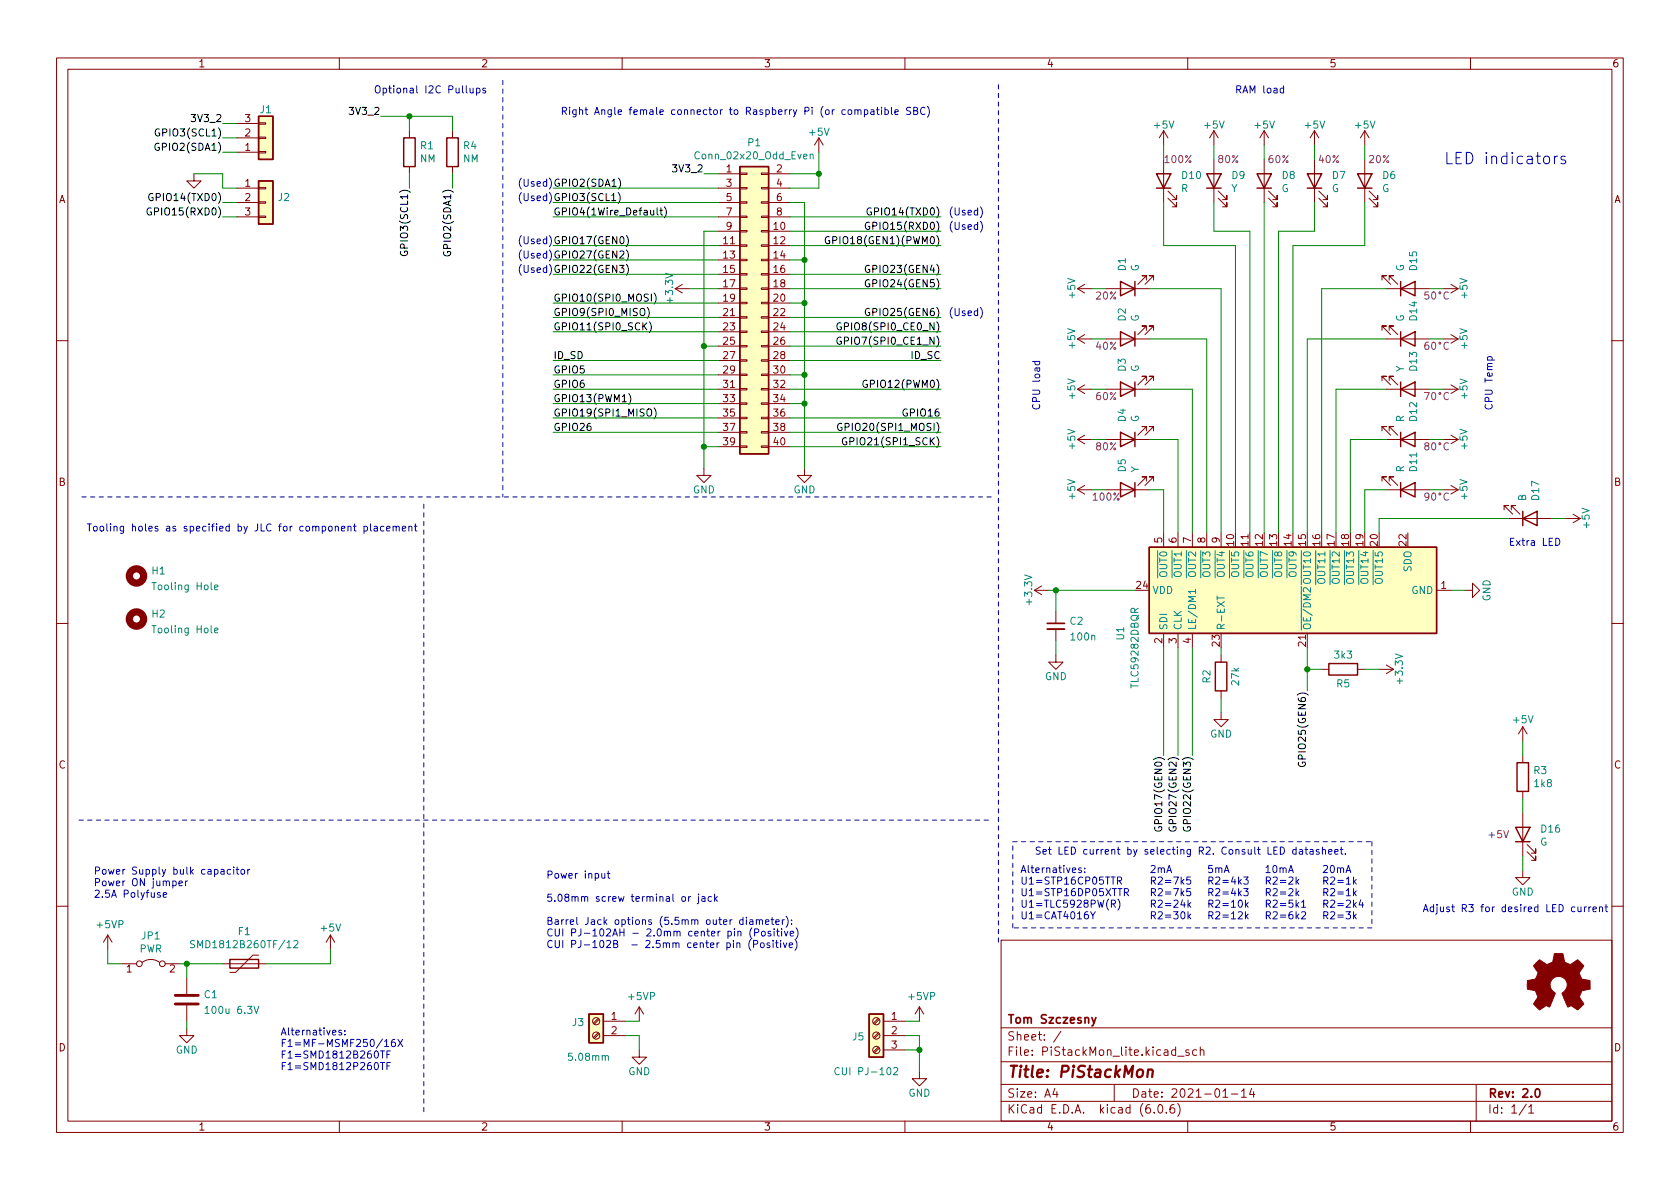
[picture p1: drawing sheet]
<svg xmlns="http://www.w3.org/2000/svg" width="297mm" height="210mm" viewBox="0 0 297 210" stroke-linecap="round" stroke-linejoin="round" font-family="sans-serif">
<g fill="none" stroke="#840000" stroke-width=".18">
<path d="M10 10.2h277v190.1h-277zM12 12.2h273v186.1h-273zM60 10.2v2M110 10.2v2M160 10.2v2M210 10.2v2M260 10.2v2M34.3 30.7v1.3h1.3l-1.3 1.3-1.3-1.3h1.3M41.9 33.3h3.8M41.9 35.8h3.8M41.9 38.3h3.8M41.9 26.9h3.8"/>
<path d="M41.9 24.4h3.8M41.9 21.8h3.8M45.7 21.7h1.3v.3h-1.3zM45.7 24.3h1.3v.2h-1.3zM45.7 26.8h1.3v.2h-1.3zM45.7 38.2h1.3v.3h-1.3zM45.7 35.7h1.3v.2h-1.3zM45.7 33.1h1.3v.3h-1.3zM72.4 23.1v1.3M72.4 29.5v1.2M80 23.1v1.3M80 29.5v1.2"/>
<path d="M127 30.7h3.8M127 33.3h3.8M127 35.8h3.8M127 38.3h3.8M130.8 38.2h1.3v.3h-1.3zM130.8 35.7h1.3v.2h-1.3zM130.8 33.1h1.3v.3h-1.3zM130.8 30.6h1.3v.3h-1.3zM134.6 38.2h1.3v.3h-1.3zM134.6 35.7h1.3v.2h-1.3zM134.6 33.1h1.3v.3h-1.3zM134.6 30.6h1.3v.3h-1.3z"/>
<path d="M135.9 30.7h3.8M135.9 33.3h3.8M135.9 35.8h3.8M135.9 38.3h3.8M144.8 24.4l-.8 1.2M144.8 24.4v2.5M144.8 24.4l.7 1.2M205.7 23.1v2.5M205.7 28.2v7.6M205.7 23.1l-.7 1.3M205.7 23.1l.8 1.3M206.5 35l1.5 1.6v-.8v.8h-.7"/>
<path d="M206.5 33.8l1.5 1.5v-.8v.8h-.7M214.6 23.1l-.7 1.3M214.6 23.1v2.5M214.6 28.2v7.6M214.6 23.1l.8 1.3M215.4 35l1.5 1.6v-.8v.8h-.7M215.4 33.8l1.5 1.5v-.8v.8h-.7M223.5 23.1v2.5M223.5 28.2v7.6M223.5 23.1l-.7 1.3M223.5 23.1l.8 1.3M224.3 35l1.5 1.6v-.8v.8h-.8"/>
<path d="M224.3 33.8l1.5 1.5v-.8v.8h-.8M232.4 23.1l-.8 1.3M232.4 23.1v2.5M232.4 28.2v7.6M232.4 23.1l.8 1.3M233.2 35l1.5 1.6v-.8v.8h-.8M233.2 33.8l1.5 1.5v-.8v.8h-.8M241.3 23.1l-.8 1.3M241.3 23.1v2.5M241.3 28.2v7.6M241.3 23.1l.8 1.3M242.1 35l1.5 1.6v-.8v.8h-.8"/>
<path d="M242.1 33.8l1.5 1.5v-.8v.8h-.8M119.4 51h2.5M119.4 51l1.2 .8M120.6 50.3l-1.2 .7M127 40.9h3.8M127 43.4h3.8M127 46h3.8M127 48.5h3.8M127 51h3.8M127 53.6h3.8M127 56.1h3.8M127 58.7h3.8"/>
<path d="M130.8 58.5h1.3v.3h-1.3zM130.8 56h1.3v.3h-1.3zM130.8 53.5h1.3v.2h-1.3zM130.8 50.9h1.3v.3h-1.3zM130.8 48.4h1.3v.2h-1.3zM130.8 45.8h1.3v.3h-1.3zM130.8 43.3h1.3v.3h-1.3zM130.8 40.8h1.3v.2h-1.3zM134.6 58.5h1.3v.3h-1.3zM134.6 56h1.3v.3h-1.3zM134.6 53.5h1.3v.2h-1.3zM134.6 50.9h1.3v.3h-1.3z"/>
<path d="M134.6 48.4h1.3v.2h-1.3zM134.6 45.8h1.3v.3h-1.3zM134.6 43.3h1.3v.3h-1.3zM134.6 40.8h1.3v.2h-1.3zM135.9 40.9h3.8M135.9 43.4h3.8M135.9 46h3.8M135.9 48.5h3.8M135.9 51h3.8M135.9 53.6h3.8M135.9 56.1h3.8M135.9 58.7h3.8"/>
<path d="M190.5 51h2.5M190.5 59.9h2.5M190.5 51l1.3 .8M190.5 59.9l1.3 .8M191.8 50.3l-1.3 .7M191.8 59.2l-1.3 .7M195.6 51h7.6M195.6 59.9h7.6M202.7 49.5v-.7h-.8h.8l-1.5 1.5M202.7 58.4v-.7h-.8h.8l-1.5 1.5M204 49.5v-.7h-.8h.8l-1.6 1.5M204 58.4v-.7h-.8h.8l-1.6 1.5"/>
<path d="M244.3 58.4v-.7h.8h-.8l1.6 1.5M244.3 49.5v-.7h.8h-.8l1.6 1.5M245.1 51h7.6M245.1 59.9h7.6M245.6 58.4v-.7h.8h-.8l1.5 1.5M245.6 49.5v-.7h.8h-.8l1.5 1.5M255.3 51h2.5M255.3 59.9h2.5M256.5 59.2l1.3 .7M256.5 50.3l1.3 .7M257.8 59.9l-1.3 .8M257.8 51l-1.3 .8"/>
<path d="M10 60.2h2M127 61.2h3.8M127 63.7h3.8M127 66.3h3.8M127 68.8h3.8M127 71.4h3.8M127 73.9h3.8M127 76.4h3.8M127 79h3.8M130.8 78.9h1.3v.2h-1.3zM130.8 76.3h1.3v.3h-1.3zM130.8 73.8h1.3v.2h-1.3z"/>
<path d="M130.8 71.2h1.3v.3h-1.3zM130.8 68.7h1.3v.3h-1.3zM130.8 66.2h1.3v.2h-1.3zM130.8 63.6h1.3v.3h-1.3zM130.8 61.1h1.3v.2h-1.3zM134.6 78.9h1.3v.2h-1.3zM134.6 76.3h1.3v.3h-1.3zM134.6 73.8h1.3v.2h-1.3zM134.6 71.2h1.3v.3h-1.3zM134.6 68.7h1.3v.3h-1.3zM134.6 66.2h1.3v.2h-1.3zM134.6 63.6h1.3v.3h-1.3z"/>
<path d="M134.6 61.1h1.3v.2h-1.3zM135.9 61.2h3.8M135.9 63.7h3.8M135.9 66.3h3.8M135.9 68.8h3.8M135.9 71.4h3.8M135.9 73.9h3.8M135.9 76.4h3.8M135.9 79h3.8M190.5 68.8h2.5M190.5 77.7h2.5M190.5 77.7l1.3 .8"/>
<path d="M190.5 68.8l1.3 .8M191.8 77l-1.3 .7M191.8 68.1l-1.3 .7M195.6 68.8h7.6M195.6 77.7h7.6M202.7 67.3v-.8h-.8h.8l-1.5 1.6M202.7 76.2v-.8h-.8h.8l-1.5 1.6M204 67.3v-.8h-.8h.8l-1.6 1.6M204 76.2v-.8h-.8h.8l-1.6 1.6M244.3 67.3v-.8h.8h-.8l1.6 1.6M244.3 76.2v-.8h.8h-.8l1.6 1.6M245.1 68.8h7.6"/>
<path d="M245.1 77.7h7.6M245.6 67.3v-.8h.8h-.8l1.5 1.6M245.6 76.2v-.8h.8h-.8l1.5 1.6M255.3 68.8h2.5M255.3 77.7h2.5M256.5 68.1l1.3 .7M256.5 77l1.3 .7M257.8 68.8l-1.3 .8M257.8 77.7l-1.3 .8M285 60.2h2M124.5 82.8v1.3h1.2l-1.2 1.2-1.3-1.2h1.3M142.2 82.8v1.3h1.3l-1.3 1.2-1.2-1.2h1.2"/>
<path d="M190.5 86.6h2.5M190.5 86.6l1.3 .8M191.8 85.8l-1.3 .8M195.6 86.6h7.6M202.7 85.1v-.8h-.8h.8l-1.5 1.5M204 85.1v-.8h-.8h.8l-1.6 1.5M205.7 94.2v2.6M208.3 94.2v2.6M210.8 94.2v2.6M213.4 94.2v2.6M215.9 94.2v2.6M221 94.2v2.6"/>
<path d="M244.3 85.1v-.8h.8h-.8l1.6 1.5M245.1 86.6h7.6M245.6 85.1v-.8h.8h-.8l1.5 1.5M255.3 86.6h2.5M256.5 85.8l1.3 .8M257.8 86.6l-1.3 .8M265.9 90.2v-.8h.8h-.8l1.6 1.5M266.7 91.7h7.6M267.2 90.2v-.8h.8h-.8l1.5 1.5M276.9 91.7h2.5M278.1 90.9l1.3 .8M279.4 91.7l-1.3 .8"/>
<path d="M10 110.2h2M182.9 104.4l1.2 .8M182.9 104.4h2.5M184.1 103.6l-1.2 .8M186.7 115.8v1.3h1.3l-1.3 1.3-1.3-1.3h1.3M186.7 108.2v2M186.7 111.2v2.1M205.7 112v2.5M208.3 112v2.5M210.8 112v2.5M215.9 115.8v1.3M231.1 112v2.5"/>
<path d="M233.7 118.4h1.2M240 118.4h1.3M243.8 118.4h2.6M245.1 117.6l1.3 .8M246.4 118.4l-1.3 .7M254 104.4h2.5M259.1 104.4h1.2v-1.3l1.3 1.3-1.3 1.3v-1.3M285 110.2h2M215.9 126v1.2h1.3l-1.3 1.3-1.3-1.3h1.3M215.9 122.2v1.2M269.2 128.5l-.7 1.3M269.2 128.5v2.6"/>
<path d="M269.2 133.6v1.3M269.2 139.9v1.3M269.2 128.5l.8 1.3M269.2 153.9v1.3h1.3l-1.3 1.3-1.2-1.3h1.2M269.2 143.8v7.6M270 150.6l1.5 1.5v-.7v.7h-.7M270 149.3l1.5 1.6v-.8v.8h-.7M10 160.2h2M19 165.3l-.7 1.3M19 165.3v2.6M19 165.3l.8 1.3M21.6 170.4h2.5"/>
<path d="M25.1 170.2a2.54 2.54 0 0 1 3.1 0M29.2 170.4h2.5M33 173v2.8M33 177.8v2.8M39.4 170.4h7.6M45.7 168.9h-1l-3 3.1h-1.1M58.4 165.3l-.7 1.3M58.4 165.3v2.6M58.4 165.3l.8 1.3M113 178l-.7 1.3M113 178v2.6M113 178l.8 1.3"/>
<path d="M162.6 178l-.8 1.3M162.6 178v2.6M162.6 178l.7 1.3M177 166.3h108v32h-108zM285 160.2h2M33 181.9v1.2h1.3l-1.3 1.3-1.3-1.3h1.3M60 198.3v2M105.8 182.6l-.9 .9M105.8 180.1l-.9 .8M105.9 182.8l-.8 .8M105.9 180.3l-.8 .8M106.7 180.6h3.8"/>
<path d="M106.7 183.1h3.8M110 198.3v2M113 185.7v1.2h1.3l-1.3 1.3-1.2-1.3h1.2M155.3 185.2l-.9 .8M155.3 182.6l-.9 .9M155.3 180.1l-.9 .8M155.5 185.3l-.9 .9M155.5 182.8l-.9 .8M155.5 180.3l-.9 .8M156.2 180.6h3.8M156.2 183.1h3.8M156.2 185.7h3.8"/>
<path d="M160 198.3v2M162.6 189.5v1.2h1.2l-1.2 1.3-1.3-1.3h1.3M177 194.8h108M177 191.8h108M177 187.8h108M177 181.8h108M186.5 192.5l-.4 1h1M186.9 193v1M187.6 182.4l-1.3 1.9M197 191.8v3M204.1 196.7v.1M204.9 195.4l.2-.1a.81 .81 0 0 1 .6 .7 .81 .81 0 0 1-.3 .8h-.2a.81 .81 0 0 1-.6-.6 .81 .81 0 0 1 .3-.8z"/>
<path d="M206.2 196.7v.1M207.6 195.3a.59 .59 0 0 0-.7 .7v.5l.1 .3h.4l.2-.1 .1-.5-.1-.2-.5-.1-.2 .3M208.2 195.1a1.72 1.72 0 0 1 0 2.3M208.2 186.8h1.2M210 198.3v2M210.2 185.7l-.3-.1-.3 .2 .1 .3 .5 .1v.4h-.6M211.6 185.7l-.5-.1-.2 .3v.4l.1 .3h.6M212.2 185.8l.2-.2 .4 .1 .1 .9M212.2 185.1v1.5M216.2 194h.9M217.7 193.5h1.2M219.5 193l.4-.5v1.5"/>
<path d="M219.5 194h.9M221.3 192.5l-.4 1h1M221.6 193v1M260 198.3v2M261 191.8v6.5M269.9 195.3l-1.3 1.9M270.3 195.8l.4-.5v1.5M270.3 196.8h.9"/>
<circle cx="24.6" cy="170.4" r=".51"/>
<circle cx="28.7" cy="170.4" r=".51"/>
<circle cx="105.4" cy="183.1" r=".63"/>
<circle cx="105.4" cy="180.6" r=".63"/>
<circle cx="154.9" cy="183.1" r=".63"/>
<circle cx="154.9" cy="180.6" r=".63"/>
<circle cx="154.9" cy="185.7" r=".63"/>
</g>
<path d="M185.2 110.2h3M193.1 179.9l.3 1M193.8 179.9l-.5 1.4-.2 .1M271.6 192.6l.2-.1a.82 .82 0 0 1 .6 .7 .82 .82 0 0 1-.3 .8h-.2a.81 .81 0 0 1-.6-.6 .81 .81 0 0 1 .3-.8z" fill="none" stroke="#840000" stroke-width=".3"/>
<path d="M203 189.3a.49 .49 0 0 1 .8 .1l-.1 1.1M203 189.1l-.2 1.4" fill="none" stroke="#840000" stroke-width=".4"/>
<g fill="none" stroke="#840000" stroke-width=".25">
<path d="M45.7 20.6h2.6v7.6h-2.6zM45.7 32h2.6v7.6h-2.6zM71.4 24.4h2v5.1h-2zM79 24.4h2v5.1h-2zM130.8 29.5h5.1v50.8h-5.1zM204.5 30.7h2.5l-1.3 2.6zM204.5 33.3h2.5M213.4 30.7h2.5l-1.3 2.6zM213.4 33.3h2.5M222.2 30.7h2.6l-1.3 2.6zM222.2 33.3h2.6M231.1 30.7h2.6l-1.3 2.6z"/>
<path d="M231.1 33.3h2.6M240 30.7h2.6l-1.3 2.6zM240 33.3h2.6M198.1 49.8l2.6 1.2-2.6 1.3zM198.1 58.7l2.6 1.2-2.6 1.3zM200.7 49.8v2.5M200.7 58.7v2.5M247.6 59.9l2.6-1.2v2.5zM247.6 51l2.6-1.2v2.5zM247.6 49.8v2.5M247.6 58.7v2.5M198.1 67.6l2.6 1.2-2.6 1.3z"/>
<path d="M198.1 76.4l2.6 1.3-2.6 1.3zM200.7 67.6v2.5M200.7 76.4v2.6M247.6 68.8l2.6-1.2v2.5zM247.6 77.7l2.6-1.3v2.6zM247.6 67.6v2.5M247.6 76.4v2.6M198.1 85.3l2.6 1.3-2.6 1.3zM200.7 85.3v2.6M203.2 96.8h50.8v15.2h-50.8zM247.6 86.6l2.6-1.3v2.6zM247.6 85.3v2.6"/>
<path d="M269.2 91.7l2.6-1.3v2.6zM269.2 90.4v2.6M214.9 117.1h2v5.1h-2zM234.9 117.3h5.1v2.1h-5.1zM268.2 134.9h2.1v5h-2.1zM268 146.3h2.5l-1.3 2.5zM268 148.8h2.5M40.6 169.7h5.1v1.5h-5.1zM104.1 179.3h2.6v5.1h-2.6zM153.7 179.3h2.5v7.6h-2.5z"/>
</g>
<g fill="#ffffc2" stroke="#ffffc2" stroke-width=".18">
<path d="M130.8 29.5h5.1v50.8h-5.1z"/>
<path d="M45.7 20.6h2.6v7.6h-2.6z"/>
<path d="M45.7 32h2.6v7.6h-2.6z"/>
<path d="M203.2 96.8h50.8v15.2h-50.8z"/>
<path d="M153.7 179.3h2.5v7.6h-2.5z"/>
<path d="M104.1 179.3h2.6v5.1h-2.6z"/>
</g>
<g fill="none" stroke="#008484" stroke-width=".18">
<path d="M143.2 27.4l.2-.1h.3l.1 .8M143.2 27.3v.8M37.9 103.9l.6-.2v-.2l-.4-.1-.2 .2 .1 .6h.5M37.9 111.5l.6-.1v-.3h-.4l-.2 .1 .1 .6h.5M211.4 104.6h-1.3l.4 .4M211.4 104.2v.8M215.2 105.4v.7M34.4 166.4l-.5-.1-.2 .1v.4l.6 .3 .1 .3-.2 .2-.5-.1M36.3 178.3l.3-.4v1.3M36.3 179.2h.7M44.9 177.9l.4 1.3 .5-1.3M51.9 166.4l.5-.1 .3 .4-.8 .9h.8"/>
<path d="M148.4 188.9a.6 .6 0 0 0-.8 .4 .6 .6 0 0 0 .5 .8l.3-.2M158 188.9l.5-.1 .2 .3-.8 1h.8"/>
</g>
<g fill="none" stroke="#840084" stroke-width=".18">
<path d="M252.6 51.6h-.6l-.1 .6 .2-.1 .4 .1 .1 .1v.5l-.2 .1-.5-.1M253.2 51.7l.2-.1a.68 .68 0 0 1 .5 .7 .68 .68 0 0 1-.5 .6l-.2-.1-.1-.4zM256.1 51.7a.6 .6 0 0 0-.9 .5 .6 .6 0 0 0 .6 .7l.3-.1M251.9 69.4h.8l-.5 1.3M252.2 78.8l-.3-.2 .1-.2 .2-.1 .3 .1 .1 .1v.2l-.6 .2-.1 .2v.2l.3 .3 .3-.1 .1-.2v-.3l-.2-.2M252.5 60.5l-.3 .1a.85 .85 0 0 0 0 1.2l.4-.1v-.5l-.2-.2h-.2l-.3 .2M253.2 60.6l.2-.1a.68 .68 0 0 1 .5 .6 .68 .68 0 0 1-.5 .7l-.2-.1-.1-.4zM253.2 69.5l.2-.1a.68 .68 0 0 1 .5 .6 .68 .68 0 0 1-.5 .7l-.2-.1-.1-.4zM253.2 78.4l.2-.1a.68 .68 0 0 1 .5 .6 .68 .68 0 0 1-.5 .7l-.2-.2-.1-.3zM256.1 60.6a.6 .6 0 0 0-.9 .5 .6 .6 0 0 0 .6 .7l.3-.1M256.1 69.5a.6 .6 0 0 0-.9 .4 .6 .6 0 0 0 .6 .8l.3-.1M256.1 78.4a.6 .6 0 0 0-.9 .4 .6 .6 0 0 0 .6 .8l.3-.2"/>
<path d="M252.6 87.7l-.2 .3h-.2l-.3-.3 .1-.5h.4l.2 .1a.84 .84 0 0 1-.3 1.2h-.3M253.2 87.3l.2-.1a.68 .68 0 0 1 .5 .6 .68 .68 0 0 1-.5 .7l-.2-.2-.1-.3zM256.1 87.3a.6 .6 0 0 0-.9 .4 .6 .6 0 0 0 .6 .8l.3-.2"/>
<circle cx="254.6" cy="51.8" r=".18"/>
<circle cx="254.6" cy="69.6" r=".18"/>
<circle cx="254.6" cy="78.5" r=".18"/>
<circle cx="254.6" cy="60.7" r=".18"/>
<circle cx="254.6" cy="87.4" r=".18"/>
</g>
<path d="M185.2 111.2h3" fill="none" stroke="#840000" stroke-width=".33"/>
<path d="M31 177.5h4.1M31 176h4.1" fill="none" stroke="#840000" stroke-width=".51"/>
<g fill="none" stroke="#840000" stroke-width="1.3">
<circle cx="24.1" cy="101.8" r="1.27"/>
<circle cx="24.1" cy="109.5" r="1.27"/>
</g>
<path d="M271.7 170.2l.5-.5 .9 .6a.62 .62 0 0 0 1 0l.2-.1a1.62 1.62 0 0 0 .5-1.3l.1-.3 1.4 .1 .2 .7a.74 .74 0 0 0 .7 1l.5 .2 1.3-.9 1 1.1-.4 .6a.75 .75 0 0 0-.1 1.2l.2 .5 1.4 .3 .1 1.5-1.5 .3v.1a1.23 1.23 0 0 0-.3 1.2l.6 1-.1 .2-1 .9-.8-.6a.54 .54 0 0 0-.8 .1l-1.1-2.4a2.33 2.33 0 0 0 .9-1.9 1.54 1.54 0 0 0-2.5-.7 1.54 1.54 0 0 0 .4 2.5l-1.1 2.5a.69 .69 0 0 0-1.1 .1l-.6 .4-1.1-1.1 .8-1.2-.2-.5a.71 .71 0 0 0-.9-.7l-.7-.2v-1.5l.4-.1a1.11 1.11 0 0 0 1.2-.7 .72 .72 0 0 0-.2-1.2l-.4-.6z" fill="#840000" stroke="#840000" stroke-width=".18"/>
<g fill="none" stroke="#000" stroke-width=".18">
<path d="M26.7 36.8a.59 .59 0 0 0-.7 .6 .59 .59 0 0 0 .7 .6l.1-.5h-.3M27 34.3a.59 .59 0 0 0-.7 .6 .59 .59 0 0 0 .7 .5l.1-.5h-.3M28.1 25.4a.59 .59 0 0 0-.7 .6 .59 .59 0 0 0 .7 .5l.1-.4h-.3M28.2 22.8a.59 .59 0 0 0-.8 .6 .59 .59 0 0 0 .8 .6v-.5h-.2M109.3 34a1.46 1.46 0 0 1 0 2M109.4 31.5a1.46 1.46 0 0 1 0 1.9M116.2 36.8v1l.2 .2M116.7 37.2h.5M116.9 36.8v1l.3 .2M117.5 36.6a1.46 1.46 0 0 1 0 1.9M153.7 39.4a.59 .59 0 0 0-.7 .5 .59 .59 0 0 0 .7 .6l.1-.5h-.3M154 36.8a.59 .59 0 0 0-.7 .6 .59 .59 0 0 0 .7 .6l.1-.5h-.3"/>
<path d="M70.9 44.5a.59 .59 0 0 0 .5 .7 .59 .59 0 0 0 .6-.7l-.5-.1v.3M78.5 44.5a.59 .59 0 0 0 .6 .8 .59 .59 0 0 0 .5-.8h-.5v.2M110.7 46.7a1.46 1.46 0 0 1 0 2M110.7 41.7a1.46 1.46 0 0 1 0 1.9M110.7 44.2a1.46 1.46 0 0 1 0 1.9M113.8 57.6l.6 .7M114.4 57.1l-.7 .7M114.4 54.4a1.46 1.46 0 0 1 0 1.9M114.8 56.9a1.46 1.46 0 0 1 0 1.9M115.6 51.8a1.46 1.46 0 0 1 0 2M146.6 41.9a.59 .59 0 0 0-.7 .6 .59 .59 0 0 0 .7 .5l.1-.4h-.2M148.7 57.1a.59 .59 0 0 0-.7 .6 .59 .59 0 0 0 .7 .6l.1-.5h-.3"/>
<path d="M148.7 59.7a.59 .59 0 0 0-.7 .6 .59 .59 0 0 0 .7 .5l.1-.5h-.3M153.7 54.6a.59 .59 0 0 0-.7 .6 .59 .59 0 0 0 .7 .5l.1-.4h-.3M153.7 49.5a.59 .59 0 0 0-.7 .6 .59 .59 0 0 0 .7 .6l.1-.5h-.3M153.7 47a.59 .59 0 0 0-.7 .6 .59 .59 0 0 0 .7 .5l.1-.5h-.3M111.2 69.6a1.46 1.46 0 0 1 0 1.9M114.6 72.4l.1-.1a.43 .43 0 0 1 .5 .4v.5a.42 .42 0 0 1-.4 .4 .42 .42 0 0 1-.4-.4v-.5zM115.6 72.1a1.46 1.46 0 0 1 0 2M148.8 74.9a.59 .59 0 0 0-.7 .6 .59 .59 0 0 0 .7 .6l.1-.5h-.3M149.7 77.5a.59 .59 0 0 0-.8 .5 .59 .59 0 0 0 .8 .6v-.5h-.2M153.3 67.3a.59 .59 0 0 0-.7 .6 .59 .59 0 0 0 .7 .5l.1-.4h-.3M229.6 134.8a.59 .59 0 0 0 .6 .8 .59 .59 0 0 0 .6-.8h-.5v.2M204.2 146.3a.59 .59 0 0 0 .6 .7 .59 .59 0 0 0 .6-.7l-.5-.1v.2"/>
<path d="M206.7 146.3a.59 .59 0 0 0 .6 .7 .59 .59 0 0 0 .6-.7l-.5-.1v.2M209.3 146.3a.59 .59 0 0 0 .6 .7 .59 .59 0 0 0 .5-.7l-.4-.1v.2"/>
</g>
<g fill="none" stroke="#0000c2" stroke-width=".18">
<path d="M83.1 15.6l.1 .8h.3l.2-.1M83.7 15.6v.8M84.3 15.7l.3-.1 .3 .2-.2 .6h-.4M84.3 15.6v1.3M85.8 15.7l-.3-.1-.2 .2 .1 .2 .4 .1v.3h-.5M151.7 19.6l.2-.2 .3 .1v.7M152.8 19.5l.4-.1 .2 .2-.1 .6h-.5M152.8 19.4v1.3M154 19.5h.5v.7M154.5 19.7l-.4 .1-.2 .1 .2 .3h.4M155 19.4h.4M155.1 19v1.1l.3 .1"/>
<path d="M155.9 19v.1M155.9 19.4v.8M156.5 19.5l.3-.1 .3 .2-.1 .6h-.5M156.5 19v1.2M157.6 19v1.1l.2 .1M158.2 19.8l.6-.1v-.2l-.4-.1-.2 .2 .1 .6h.5M161 19h-.5l-.2 .1v.4l.6 .2 .1 .3-.2 .2h-.5M161.5 19.6l.6-.1 .1-.2v-.2l-.7-.1v1.2h.5l.2-.1 .1-.3-.3-.2M163.5 19.1a.6 .6 0 0 0-.8 .4 .6 .6 0 0 0 .6 .7l.2-.1M164 18.8a1.46 1.46 0 0 1 0 1.9M218.7 15.8h.6l.1-.2-.1-.3-.6-.1v1.2M173.3 39.1a1.46 1.46 0 0 1 0 2"/>
<path d="M173.3 36.6a1.46 1.46 0 0 1 0 1.9M274.8 27.6v1.4M275.4 27.6a.51 .51 0 0 0-.6 .4M276.8 27.7l-.5-.1-.3 .3 .1 .3 .7 .2v.2v.3l-.2 .1-.6-.1M173.3 54.4a1.46 1.46 0 0 1 0 1.9M182.6 63.9h1.2M183 63.9v.4l.2 .2 .6-.1v-.5M263.1 63.7l-.1-.4 .2-.2 .6 .1v.5M62.5 93.1h.5M62.7 92.6v1.1l.3 .2M64.4 93.1h.3l.3 .2-.2 .5h-.4M64.4 93.1v1.2"/>
<path d="M65.5 92.6v1.1l.2 .2M66.2 93.1h.5v.8M66.7 93.4h-.4l-.2 .2 .2 .3 .4-.1M67.9 93.1h-.4l-.2 .2 .1 .5h.5M68.4 93.5l.6-.1-.1-.3h-.4l-.1 .1v.6h.5M69.5 93.2l.2-.1h.3v.8M69.5 93.1v.8M70 93.2l.2-.1h.3l.1 .8M71.1 93.5l.6-.1v-.3h-.4l-.2 .1 .1 .6h.5M72.3 93.2l.2-.1h.3v.8M72.3 93.1v.8M73.3 93.1h.4"/>
<path d="M73.4 92.6v1.1l.3 .2M275.1 95.2a.64 .64 0 0 1 .7 .6 .64 .64 0 0 1-.7 .6zM28.3 157.9l-.3-.1-.2 .2 .1 .2 .4 .1v.3h-.5M28.9 158.3l.6-.2-.1-.2-.4-.1-.1 .2v.6h.5M31.6 156.2l.6-.1v-.3h-.4l-.2 .2 .1 .6h.5M32.8 155.8v.8M33.2 155.8l-.4 .2M39.1 153.8h.5v.8M39.6 154l-.4 .1-.2 .2 .2 .3 .4-.1M40.8 153.8l-.4-.1-.2 .3 .1 .5h.5M41.3 153.3v.1M41.3 153.7v.9"/>
<path d="M41.7 153.7h.5M41.9 153.3v1.1l.3 .2M42.7 153.8l.3-.1 .3 .3v.3l-.3 .3-.3-.1-.1-.2zM43.8 153.7v.9M44.2 153.7l-.4 .3M106.4 154.5l.1 .7 .3 .1 .1-.1M106.9 154.5v.8M107.4 154.5h.4M107.5 154v1.1l.3 .2M120.7 158.6l.3-.1 .2 .3v.3l-.2 .3-.3-.1-.2-.2zM121.8 158.5v.9M122.1 158.5l-.3 .3"/>
<path d="M123.5 158.5v1.1l-.2 .2M123.5 158.1v.1M124.1 158.6h.5l.1 .8M124.7 158.8l-.5 .1-.1 .2 .1 .3 .5-.1M125.8 158.6l-.4-.1-.2 .3 .1 .5h.5M126.4 158.1v1.3M126.5 158.9l.3 .5M126.8 158.5l-.4 .5M191.2 153.5h-.3l-.2 .1 .1 .2 .4 .1v.3h-.5M191.8 154.2v.1M191.8 153.5v.1M196.5 159.8h.6l.1-.2v-.3l-.7-.1v1.2"/>
<path d="M196.8 159.8l.4 .6M197.6 155.7h.6l.1-.2v-.3l-.7-.1v1.3M197.7 159a1.46 1.46 0 0 1 0 1.9M197.9 155.7l.4 .7M198.8 157.8l.6-.1 .1-.1v-.4l-.7-.1v1.3M199.1 157.8l.4 .6M210 159.2v1.2M210.2 160l.3 .4M210.5 155.1h-.6l-.1 .6 .2-.1h.4l.1 .2v.4l-.2 .2-.5-.2M210.5 157.1h-.6l-.1 .6 .2-.1 .4 .1 .1 .2v.4l-.2 .1-.5-.1M210.5 159.6l-.5 .5M219.9 155.1h.8l-.4 .5 .3 .1v.5l-.1 .2-.6-.2"/>
<path d="M219.9 157.1h.8l-.4 .5 .3 .1v.6l-.1 .1-.6-.1M220.2 159.2v1.2M220.3 160l.4 .4M220.7 159.6l-.5 .5M229.2 150.3l-.4-.1-.2 .3 .1 .5h.5M229.2 149.8v1.3M229.3 155.9l.3 .5M229.3 157.9l.3 .5M229.6 155.5l-.4 .5M229.6 157.6l-.4 .4M229.8 150.3h.4l.1 .8M230.1 159.5l.4-.3v1.2"/>
<path d="M230.3 150.5l-.4 .1-.2 .2 .2 .3 .4-.1M230.7 150.2h.5M230.9 149.8v1.1l.3 .2M231.6 150.3h.5l.1 .8M232.2 150.5l-.4 .1-.2 .2 .2 .3 .4-.1M233.2 150.3l-.3-.1-.2 .2 .1 .2 .4 .1v.3h-.5M233.8 150.3l.2-.1 .3 .1 .1 .8M233.8 149.8v1.3M234.9 150.6l.6-.1-.1-.2-.3-.1-.2 .2 .1 .6h.4M236 150.6l.6-.1-.1-.2-.3-.1-.2 .2 .1 .6h.4M237 150.2h.4M237.1 149.8v1.1l.3 .2"/>
<path d="M237.9 150.9v.2M239.4 155.9l.4 .5M239.4 157.9l.4 .5M239.8 155.5l-.5 .5M239.8 157.6l-.5 .4M240.6 159.1l-.3 .9h.8M240.9 159.6v.8M284 159.9v1.1l.3 .2M132 162.2v.1M132 162.6v.9M132.6 162.7h.5v.8M132.8 166.1a1.46 1.46 0 0 0 0 2"/>
<path d="M132.9 164.1a1.46 1.46 0 0 0 0 1.9M133.1 162.9l-.4 .1-.2 .2 .2 .3 .4-.1M133.2 167l.6-.1 .2-.2-.1-.3-.7-.1v1.3M133.4 164.9h.6l.2-.2-.1-.3-.7-.1v1.2M133.7 162.8l.2-.2 .3 .1 .1 .8M133.7 162.6v.9M134.3 162.8l.2-.2 .3 .1v.8M134.6 166.8l.3-.1 .2 .3v.3l-.2 .3-.3-.1-.1-.2zM134.8 164.7h.3l.2 .2v.4l-.2 .2h-.3l-.2-.2zM135.4 163.1l.6-.2-.1-.2-.4-.1-.1 .2v.6h.5M136.1 166.8l-.3-.1-.2 .2 .1 .2 .4 .1v.3h-.5M136.3 164.7h-.3l-.2 .2v.1l.5 .2v.3h-.5"/>
<path d="M136.3 162.6h.5M136.5 162.2v1.1l.3 .2M136.7 166.3v.1M136.7 166.7v.9M136.9 164.3v.1M136.9 164.7v.8M137.1 166.7h.5M137.2 163.1l.6-.2-.1-.2-.3-.1-.2 .2v.6h.5M137.3 166.3v1.1l.3 .2M137.3 164.7h.5M137.5 164.3v1l.3 .2M138 166.3v.1"/>
<path d="M138 166.7v.9M138.2 164.3v.1M138.2 164.7v.8M138.3 162.6v.9M138.5 166.7l.3 .9 .3-.9M138.7 162.6l-.4 .3M138.7 164.7l.3 .8 .3-.8M139 162a1.46 1.46 0 0 1 0 2M139.5 167.1l.6-.1v-.2l-.4-.1-.2 .2 .1 .6h.5M139.7 165.1l.6-.1v-.3h-.4l-.2 .2 .1 .6h.5M140 163.4v.1M140 162.7v.1"/>
<path d="M140.6 166.1a1.46 1.46 0 0 1 0 2M140.7 164.1a1.46 1.46 0 0 1 0 1.9M192.8 161.2l.4 .7 .5-.7M193.2 161.9v.6M210 161.2v1.3M210.2 162l.3 .5M210.5 161.6l-.5 .5M220.2 161.2v1.3M220.3 162l.4 .5M220.7 161.6l-.5 .5M230.1 161.3l.5-.1 .3 .4-.8 .9h.8M230.1 160.4h.8"/>
<path d="M239.4 162l.4 .5M239.8 161.6l-.5 .5M279 160.4l.1 .8h.3l.1-.1M279.5 160.4v.8M280.1 160.4v.8M280.5 160.4l-.4 .2M280.9 160.4v.8M281.3 160.4l-.4 .2M281.7 160.8l.6-.1-.1-.3h-.4l-.1 .2v.6h.5M282.8 160.5l.2-.1h.3v.8M282.8 160.4v.8M283.8 160.4h.5"/>
<path d="M60.4 182.2h-.3l-.2 .2v.1l.5 .2v.3h-.5M61 182.9v.1M61 182.2v.2M67.3 185.8h.7M67.3 187.9h.7M67.6 185.8v1.3M67.6 187.9v1.3M68 184.2l.4-.4v1.3M68 185.1h.7M68.4 186.4h.4M68.4 188.5h.4M69 185.8h-.6v1.3"/>
<path d="M69 187.9h-.6v1.3M69.8 183.8l-.4 .1a.86 .86 0 0 0 0 1.2l.5-.2v-.4l-.2-.2h-.3l-.2 .2M70.3 183.8l.9 1.3M71.2 183.8l-.9 1.3"/>
</g>
<path d="M88.9 14.2v73.7M74.9 89.1v108M175.3 87.9h-161.3M14 145h161.3M179.1 148.8h63.5M242.6 148.8v15.3M176.5 166.6v-152.4M179.1 164.1v-15.3M242.6 164.1h-63.5" fill="none" stroke="#0000c2" stroke-width=".18" stroke-dasharray=".8 .8"/>
<g fill="none" stroke="#008400" stroke-width=".18">
<path d="M34.3 30.7h5.1v2.6h2.5M39.4 35.8h2.5M39.4 38.3h2.5M39.4 21.8h2.5M39.4 24.4h2.5M39.4 26.9h2.5M67.3 20.6h12.7v2.5M72.4 20.6v2.5M72.4 30.7v2.6M80 30.7v2.6M97.8 35.8h29.2M97.8 38.3h29.2"/>
<path d="M97.8 33.3h29.2M124.5 30.7h2.5M139.7 35.8h2.5v47M139.7 38.3h26.7M139.7 30.7h5.1M144.8 26.9v6.4h-5.1M205.7 25.6v2.6M205.7 35.8v7.6h12.7v50.8M214.6 35.8v5.1h6.4v53.3M214.6 25.6v2.6M223.5 25.6v2.6M223.5 35.8v58.4"/>
<path d="M232.4 35.8v5.1h-6.3v53.3M232.4 25.6v2.6M241.3 35.8v7.6h-12.7v50.8M241.3 25.6v2.6M97.8 58.7h29.2M97.8 46h29.2M97.8 48.5h29.2M97.8 43.4h29.2M97.8 53.6h29.2M97.8 56.1h29.2M121.9 51h5.1M127 40.9h-2.5v41.9"/>
<path d="M139.7 58.7h26.7M139.7 46h2.5M139.7 48.5h26.7M139.7 40.9h26.7M139.7 43.4h26.7M139.7 51h26.7M139.7 53.6h2.5M139.7 56.1h26.7M193 51h2.6M193 59.9h2.6M203.2 51h12.7v43.2M203.2 59.9h10.2v34.3"/>
<path d="M245.1 59.9h-14v34.3M245.1 51h-11.4v43.2M252.7 51h2.6M252.7 59.9h2.6M97.8 71.4h29.2M97.8 66.3h29.2M97.8 68.8h29.2M97.8 73.9h29.2M97.8 76.4h29.2M97.8 63.7h29.2M124.5 61.2h2.5M124.5 79h2.5"/>
<path d="M139.7 71.4h2.5M139.7 66.3h2.5M139.7 68.8h26.7M139.7 73.9h26.7M139.7 61.2h26.7M139.7 76.4h26.7M139.7 79h26.7M139.7 63.7h26.7M193 68.8h2.6M193 77.7h2.6M203.2 77.7h5.1v16.5M203.2 68.8h7.6v25.4"/>
<path d="M245.1 68.8h-8.9v25.4M245.1 77.7h-6.3v16.5M252.7 68.8h2.6M252.7 77.7h2.6M193 86.6h2.6M203.2 86.6h2.5v7.6M245.1 86.6h-3.8v7.6M252.7 86.6h2.6M266.7 91.7h-22.9v2.5M274.3 91.7h2.6M185.4 104.4h15.3M186.7 104.4v3.8"/>
<path d="M186.7 113.3v2.5M205.7 114.5v19.1M208.3 114.5v19.1M210.8 114.5v19.1M215.9 114.5v1.3M231.1 114.5v7.7M231.1 118.4h2.6M241.3 118.4h2.5M256.5 104.4h2.6M215.9 123.4v2.6M269.2 131.1v2.5M269.2 141.2v2.6"/>
<path d="M269.2 151.4v2.5M19 167.9v2.5h2.6M31.7 170.4h7.7M33 170.4v2.6M58.4 167.9v2.5h-11.4M33 180.6v1.3M110.5 180.6h2.5M110.5 183.1h2.5v2.6M160 180.6h2.6M160 185.7h2.6M160 183.1h2.6v6.4"/>
</g>
<g fill="#008400" stroke="#008400" stroke-width=".18">
<circle cx="124.5" cy="79" r=".46"/>
<circle cx="162.6" cy="185.7" r=".46"/>
<circle cx="144.8" cy="30.7" r=".46"/>
<circle cx="142.2" cy="53.6" r=".46"/>
<circle cx="142.2" cy="46" r=".46"/>
<circle cx="33" cy="170.4" r=".46"/>
<circle cx="72.4" cy="20.6" r=".46"/>
<circle cx="142.2" cy="66.3" r=".46"/>
<circle cx="142.2" cy="71.4" r=".46"/>
<circle cx="186.7" cy="104.4" r=".46"/>
<circle cx="124.5" cy="61.2" r=".46"/>
<circle cx="231.1" cy="118.4" r=".46"/>
</g>
<text font-size="2.8" fill="#0000c2" x="255.3" y="29">LED indicators</text>
<text font-size="2.8" fill="#840000" x="178" y="190.6">Title: PiStackMon</text>
<g font-size="2.1" fill="#840000">
<text x="178" y="184">Sheet: /</text>
<text x="178" y="181">Tom Szczesny</text>
<text x="178" y="186.7">File: PiStackMon_lite.kicad_sch</text>
<text x="178" y="196.9">KiCad E.D.A. kicad (6.0.6)</text>
<text x="178" y="194.1">Size: A4</text>
<text x="200" y="194.1">Date: 2021-01-14</text>
<text x="263" y="194.1">Rev: 2.0</text>
<text x="263" y="196.9">Id: 1/1</text>
</g>
<g font-size="1.8" fill="#840000">
<text x="35" y="11.9">1</text>
<text x="85" y="11.9">2</text>
<text x="135" y="11.9">3</text>
<text x="185" y="11.9">4</text>
<text x="235" y="11.9">5</text>
<text x="285" y="11.9">6</text>
<text x="43.3" y="21.6">3</text>
<text x="43.3" y="26.7">1</text>
<text x="43.3" y="24.1">2</text>
<text x="10.3" y="35.9">A</text>
<text x="43.3" y="33">1</text>
<text x="43.3" y="35.6">2</text>
<text x="128.4" y="30.5">1</text>
<text x="128.4" y="33">3</text>
<text x="128.4" y="35.6">5</text>
<text x="137.3" y="30.5">2</text>
<text x="137.3" y="33">4</text>
<text x="137.3" y="35.6">6</text>
<text x="285.3" y="35.9">A</text>
<text x="43.3" y="38.1">3</text>
<text x="128.4" y="38.1">7</text>
<text x="128.4" y="40.6">9</text>
<text x="136.8" y="40.6">10</text>
<text x="137.3" y="38.1">8</text>
<text x="127.9" y="43.2">11</text>
<text x="127.9" y="45.7">13</text>
<text x="136.8" y="43.2">12</text>
<text x="136.8" y="45.7">14</text>
<text x="127.9" y="48.3">15</text>
<text x="127.9" y="50.8">17</text>
<text x="127.9" y="53.3">19</text>
<text x="136.8" y="48.3">16</text>
<text x="136.8" y="50.8">18</text>
<text x="136.8" y="53.3">20</text>
<text x="127.9" y="55.9">21</text>
<text x="127.9" y="58.4">23</text>
<text x="136.8" y="55.9">22</text>
<text x="136.8" y="58.4">24</text>
<text x="127.9" y="61">25</text>
<text x="127.9" y="63.5">27</text>
<text x="136.8" y="61">26</text>
<text x="136.8" y="63.5">28</text>
<text x="127.9" y="66">29</text>
<text x="127.9" y="68.6">31</text>
<text x="127.9" y="71.1">33</text>
<text x="136.8" y="66">30</text>
<text x="136.8" y="68.6">32</text>
<text x="136.8" y="71.1">34</text>
<text x="127.9" y="73.7">35</text>
<text x="127.9" y="76.2">37</text>
<text x="136.8" y="73.7">36</text>
<text x="136.8" y="76.2">38</text>
<text x="127.9" y="78.7">39</text>
<text x="136.8" y="78.7">40</text>
<text x="10.3" y="85.9">B</text>
<text x="285.3" y="85.9">B</text>
<text x="205.5" y="96" transform="rotate(-90 205.5 96)">5</text>
<text x="208" y="96" transform="rotate(-90 208 96)">6</text>
<text x="210.6" y="96" transform="rotate(-90 210.6 96)">7</text>
<text x="213.1" y="96" transform="rotate(-90 213.1 96)">8</text>
<text x="215.6" y="96" transform="rotate(-90 215.6 96)">9</text>
<text x="218.2" y="96.5" transform="rotate(-90 218.2 96.5)">10</text>
<text x="220.7" y="96.5" transform="rotate(-90 220.7 96.5)">11</text>
<text x="223.3" y="96.5" transform="rotate(-90 223.3 96.5)">12</text>
<text x="225.8" y="96.5" transform="rotate(-90 225.8 96.5)">13</text>
<text x="228.3" y="96.5" transform="rotate(-90 228.3 96.5)">14</text>
<text x="230.9" y="96.5" transform="rotate(-90 230.9 96.5)">15</text>
<text x="233.4" y="96.5" transform="rotate(-90 233.4 96.5)">16</text>
<text x="236" y="96.5" transform="rotate(-90 236 96.5)">17</text>
<text x="238.5" y="96.5" transform="rotate(-90 238.5 96.5)">18</text>
<text x="241" y="96.5" transform="rotate(-90 241 96.5)">19</text>
<text x="243.6" y="96.5" transform="rotate(-90 243.6 96.5)">20</text>
<text x="248.7" y="96.5" transform="rotate(-90 248.7 96.5)">22</text>
<text x="200.9" y="104.1">24</text>
<text x="254.8" y="104.1">1</text>
<text x="205.5" y="113.8" transform="rotate(-90 205.5 113.8)">2</text>
<text x="208" y="113.8" transform="rotate(-90 208 113.8)">3</text>
<text x="210.6" y="113.8" transform="rotate(-90 210.6 113.8)">4</text>
<text x="215.6" y="114.3" transform="rotate(-90 215.6 114.3)">23</text>
<text x="230.9" y="114.3" transform="rotate(-90 230.9 114.3)">21</text>
<text x="10.3" y="135.9">C</text>
<text x="285.3" y="135.9">C</text>
<text x="22.4" y="172">1</text>
<text x="30" y="172">2</text>
<text x="10.3" y="185.9">D</text>
<text x="108.1" y="180.3">1</text>
<text x="108.1" y="182.9">2</text>
<text x="157.6" y="180.3">1</text>
<text x="157.6" y="182.9">2</text>
<text x="157.6" y="185.4">3</text>
<text x="285.3" y="185.9">D</text>
<text x="35" y="199.9">1</text>
<text x="85" y="199.9">2</text>
<text x="135" y="199.9">3</text>
<text x="185" y="199.9">4</text>
<text x="235" y="199.9">5</text>
<text x="285" y="199.9">6</text>
</g>
<g font-size="1.8" fill="#0000c2">
<text x="66" y="16.5">Optional I2C Pullups</text>
<text x="219.2" y="16.5">RAM load</text>
<text x="99.1" y="20.3">Right Angle female connector to Raspberry Pi (or compatible SBC)</text>
<text x="91.4" y="33">(Used) GPIO2(SDA1)</text>
<text x="91.4" y="35.5">(Used) GPIO3(SCL1)</text>
<text x="167.6" y="40.6">(Used)</text>
<text x="167.6" y="38.1">(Used)</text>
<text x="91.4" y="45.7">(Used) GPIO27(GEN2)</text>
<text x="91.4" y="43.2">(Used) GPIO17(GEN0)</text>
<text x="91.4" y="48.2">(Used) GPIO22(GEN3)</text>
<text x="167.6" y="55.9">(Used)</text>
<text x="183.9" y="72.6" transform="rotate(-90 183.9 72.6)">CPU load</text>
<text x="263.9" y="72.6" transform="rotate(-90 263.9 72.6)">CPU Temp</text>
<text x="15.2" y="94">Tooling holes as specified by JLC for component placement</text>
<text x="266.7" y="96.5">Extra LED</text>
<text x="16.5" y="154.6">Power Supply bulk capacitor</text>
<text x="96.5" y="155.4">Power input</text>
<text x="180.3" y="154.4">Alternatives:</text>
<text x="182.9" y="151.1">Set LED current by selecting R2. Consult LED datasheet.</text>
<text x="203.2" y="154.4">2mA</text>
<text x="213.4" y="154.4">5mA</text>
<text x="223.5" y="154.4">10mA</text>
<text x="233.7" y="154.4">20mA</text>
<text x="16.5" y="156.7">Power ON jumper</text>
<text x="16.5" y="158.7">2.5A Polyfuse</text>
<text x="96.5" y="159.4">5.08mm screw terminal or jack</text>
<text x="180.3" y="156.4">U1=STP16CP05TTR</text>
<text x="180.3" y="158.5">U1=STP16DP05XTTR</text>
<text x="180.3" y="160.5">U1=TLC5928PW(R)</text>
<text x="203.2" y="156.4">R2=7k5</text>
<text x="203.2" y="158.5">R2=7k5</text>
<text x="203.2" y="160.5">R2=24k</text>
<text x="213.4" y="156.4">R2=4k3</text>
<text x="213.4" y="158.5">R2=4k3</text>
<text x="213.4" y="160.5">R2=10k</text>
<text x="223.5" y="156.4">R2=2k</text>
<text x="223.5" y="158.5">R2=2k</text>
<text x="223.5" y="160.5">R2=5k1</text>
<text x="233.7" y="156.4">R2=1k</text>
<text x="233.7" y="158.5">R2=1k</text>
<text x="233.7" y="160.5">R2=2k4</text>
<text x="251.5" y="161.3">Adjust R3 for desired LED current</text>
<text x="96.5" y="163.5">Barrel Jack options (5.5mm outer diameter):</text>
<text x="96.5" y="165.6">CUI PJ-102AH - 2.0mm center pin (Positive)</text>
<text x="96.5" y="167.6">CUI PJ-102B - 2.5mm center pin (Positive)</text>
<text x="180.3" y="162.5">U1=CAT4016Y</text>
<text x="203.2" y="162.5">R2=30k</text>
<text x="213.4" y="162.5">R2=12k</text>
<text x="223.5" y="162.5">R2=6k2</text>
<text x="233.7" y="162.5">R2=3k</text>
<text x="49.5" y="183.1">Alternatives:</text>
<text x="49.5" y="185.1">F1=MF-MSMF250/16X</text>
<text x="49.5" y="187.2">F1=SMD1812B260TF</text>
<text x="49.5" y="189.2">F1=SMD1812P260TF</text>
</g>
<g font-size="1.8">
<text x="34.3" y="21.6">3V3_2</text>
<text x="62.2" y="20.3">3V3_2</text>
<text x="28.1" y="26.7">GPIO2(SDA1)</text>
<text x="28.3" y="24.1">GPIO3(SCL1)</text>
<text x="27.3" y="35.5">GPIO14(TXD0)</text>
<text x="119.3" y="30.5">3V3_2</text>
<text x="27.1" y="38.1">GPIO15(RXD0)</text>
<text x="97.8" y="38.1">GPIO4(1Wire_Default)</text>
<text x="154.1" y="40.6">GPIO15(RXD0)</text>
<text x="154.3" y="38.1">GPIO14(TXD0)</text>
<text x="72.1" y="44.4" transform="rotate(-90 72.1 44.4)">GPIO3(SCL1)</text>
<text x="79.7" y="44.6" transform="rotate(-90 79.7 44.6)">GPIO2(SDA1)</text>
<text x="147.5" y="43.2">GPIO18(GEN1)(PWM0)</text>
<text x="97.8" y="53.3">GPIO10(SPI0_MOSI)</text>
<text x="154" y="50.8">GPIO24(GEN5)</text>
<text x="154" y="48.2">GPIO23(GEN4)</text>
<text x="97.8" y="55.9">GPIO9(SPI0_MISO)</text>
<text x="97.8" y="58.4">GPIO11(SPI0_SCK)</text>
<text x="149.3" y="58.4">GPIO8(SPI0_CE0_N)</text>
<text x="154" y="55.9">GPIO25(GEN6)</text>
<text x="97.8" y="63.5">ID_SD</text>
<text x="149.3" y="60.9">GPIO7(SPI0_CE1_N)</text>
<text x="161.2" y="63.5">ID_SC</text>
<text x="97.8" y="66">GPIO5</text>
<text x="97.8" y="68.6">GPIO6</text>
<text x="97.8" y="71.1">GPIO13(PWM1)</text>
<text x="153.5" y="68.6">GPIO12(PWM0)</text>
<text x="97.8" y="76.2">GPIO26</text>
<text x="97.8" y="73.6">GPIO19(SPI1_MISO)</text>
<text x="149.5" y="76.2">GPIO20(SPI1_MOSI)</text>
<text x="160" y="73.6">GPIO16</text>
<text x="150.2" y="78.7">GPIO21(SPI1_SCK)</text>
<text x="230.9" y="134.6" transform="rotate(-90 230.9 134.6)">GPIO25(GEN6)</text>
<text x="205.5" y="146" transform="rotate(-90 205.5 146)">GPIO17(GEN0)</text>
<text x="208" y="146" transform="rotate(-90 208 146)">GPIO27(GEN2)</text>
<text x="210.6" y="146" transform="rotate(-90 210.6 146)">GPIO22(GEN3)</text>
</g>
<g font-size="1.8" fill="#008484">
<text x="46" y="20">J1</text>
<text x="143.2" y="24">+5V</text>
<text x="204.1" y="22.7">+5V</text>
<text x="213" y="22.7">+5V</text>
<text x="221.9" y="22.7">+5V</text>
<text x="230.8" y="22.7">+5V</text>
<text x="239.7" y="22.7">+5V</text>
<text x="74.3" y="28.7">NM</text>
<text x="74.4" y="26.4">R1</text>
<text x="81.9" y="28.7">NM</text>
<text x="82" y="26.4">R4</text>
<text x="123.3" y="28.2">Conn_02x20_Odd_Even</text>
<text x="132.3" y="25.9">P1</text>
<text x="49.2" y="35.5">J2</text>
<text x="208.8" y="34">R</text>
<text x="209" y="31.6">D10</text>
<text x="217.7" y="34">Y</text>
<text x="217.8" y="31.6">D9</text>
<text x="226.5" y="34">G</text>
<text x="226.7" y="31.6">D8</text>
<text x="235.4" y="34">G</text>
<text x="235.6" y="31.6">D7</text>
<text x="244.3" y="34">G</text>
<text x="244.5" y="31.6">D6</text>
<text x="199" y="47.9" transform="rotate(-90 199 47.9)">D1</text>
<text x="250.5" y="47.7" transform="rotate(-90 250.5 47.7)">D15</text>
<text x="119" y="53.4" transform="rotate(-90 119 53.4)">+3.3V</text>
<text x="190.1" y="52.6" transform="rotate(-90 190.1 52.6)">+5V</text>
<text x="201.3" y="48" transform="rotate(-90 201.3 48)">G</text>
<text x="248.2" y="48" transform="rotate(-90 248.2 48)">G</text>
<text x="259.5" y="52.6" transform="rotate(-90 259.5 52.6)">+5V</text>
<text x="199" y="56.8" transform="rotate(-90 199 56.8)">D2</text>
<text x="201.3" y="56.9" transform="rotate(-90 201.3 56.9)">G</text>
<text x="248.2" y="56.9" transform="rotate(-90 248.2 56.9)">G</text>
<text x="250.5" y="56.6" transform="rotate(-90 250.5 56.6)">D14</text>
<text x="190.1" y="61.5" transform="rotate(-90 190.1 61.5)">+5V</text>
<text x="199" y="65.6" transform="rotate(-90 199 65.6)">D3</text>
<text x="201.3" y="65.8" transform="rotate(-90 201.3 65.8)">G</text>
<text x="248.2" y="65.8" transform="rotate(-90 248.2 65.8)">Y</text>
<text x="250.5" y="65.5" transform="rotate(-90 250.5 65.5)">D13</text>
<text x="259.5" y="61.5" transform="rotate(-90 259.5 61.5)">+5V</text>
<text x="190.1" y="70.4" transform="rotate(-90 190.1 70.4)">+5V</text>
<text x="259.5" y="70.4" transform="rotate(-90 259.5 70.4)">+5V</text>
<text x="199" y="74.5" transform="rotate(-90 199 74.5)">D4</text>
<text x="201.3" y="74.7" transform="rotate(-90 201.3 74.7)">G</text>
<text x="248.2" y="74.6" transform="rotate(-90 248.2 74.6)">R</text>
<text x="250.5" y="74.4" transform="rotate(-90 250.5 74.4)">D12</text>
<text x="190.1" y="79.3" transform="rotate(-90 190.1 79.3)">+5V</text>
<text x="199" y="83.4" transform="rotate(-90 199 83.4)">D5</text>
<text x="201.3" y="83.6" transform="rotate(-90 201.3 83.6)">Y</text>
<text x="248.2" y="83.5" transform="rotate(-90 248.2 83.5)">R</text>
<text x="250.5" y="83.3" transform="rotate(-90 250.5 83.3)">D11</text>
<text x="259.5" y="79.3" transform="rotate(-90 259.5 79.3)">+5V</text>
<text x="122.5" y="87.2">GND</text>
<text x="140.3" y="87.2">GND</text>
<text x="190.1" y="88.2" transform="rotate(-90 190.1 88.2)">+5V</text>
<text x="259.5" y="88.2" transform="rotate(-90 259.5 88.2)">+5V</text>
<text x="269.8" y="88.6" transform="rotate(-90 269.8 88.6)">B</text>
<text x="272.1" y="88.4" transform="rotate(-90 272.1 88.4)">D17</text>
<text x="281.1" y="93.3" transform="rotate(-90 281.1 93.3)">+5V</text>
<text x="26.9" y="101.6">H1</text>
<text x="249.6" y="101.1" transform="rotate(-90 249.6 101.1)">SDO</text>
<text x="27.4" y="104.3">Tooling Hole</text>
<text x="182.5" y="106.7" transform="rotate(-90 182.5 106.7)">+3.3V</text>
<text x="203.7" y="105">VDD</text>
<text x="206.4" y="103.4" transform="rotate(-90 206.4 103.4)">~{OUT0}</text>
<text x="208.9" y="103.4" transform="rotate(-90 208.9 103.4)">~{OUT1}</text>
<text x="211.5" y="103.4" transform="rotate(-90 211.5 103.4)">~{OUT2}</text>
<text x="214" y="103.4" transform="rotate(-90 214 103.4)">~{OUT3}</text>
<text x="216.5" y="103.4" transform="rotate(-90 216.5 103.4)">~{OUT4}</text>
<text x="219.1" y="103.4" transform="rotate(-90 219.1 103.4)">~{OUT5}</text>
<text x="221.6" y="103.4" transform="rotate(-90 221.6 103.4)">~{OUT6}</text>
<text x="224.2" y="103.4" transform="rotate(-90 224.2 103.4)">~{OUT7}</text>
<text x="226.7" y="103.4" transform="rotate(-90 226.7 103.4)">~{OUT8}</text>
<text x="229.2" y="103.4" transform="rotate(-90 229.2 103.4)">~{OUT9}</text>
<text x="231.8" y="104.4" transform="rotate(-90 231.8 104.4)">~{OUT10}</text>
<text x="234.3" y="104.4" transform="rotate(-90 234.3 104.4)">~{OUT11}</text>
<text x="236.9" y="104.4" transform="rotate(-90 236.9 104.4)">~{OUT12}</text>
<text x="239.4" y="104.4" transform="rotate(-90 239.4 104.4)">~{OUT13}</text>
<text x="241.9" y="104.4" transform="rotate(-90 241.9 104.4)">~{OUT14}</text>
<text x="244.5" y="104.4" transform="rotate(-90 244.5 104.4)">~{OUT15}</text>
<text x="249.6" y="105">GND</text>
<text x="263.5" y="106.4" transform="rotate(-90 263.5 106.4)">GND</text>
<text x="26.9" y="109.2">H2</text>
<text x="27.4" y="112">Tooling Hole</text>
<text x="189.2" y="110.5">C2</text>
<text x="189.5" y="113.2">100n</text>
<text x="198.8" y="113.1" transform="rotate(-90 198.8 113.1)">U1</text>
<text x="206.4" y="111.5" transform="rotate(-90 206.4 111.5)">SDI</text>
<text x="208.9" y="111.5" transform="rotate(-90 208.9 111.5)">CLK</text>
<text x="211.5" y="111.5" transform="rotate(-90 211.5 111.5)">LE/DM1</text>
<text x="216.5" y="111.5" transform="rotate(-90 216.5 111.5)">R-EXT</text>
<text x="231.8" y="111.5" transform="rotate(-90 231.8 111.5)">~{OE/DM2}</text>
<text x="236" y="116.5">3k3</text>
<text x="184.7" y="120.3">GND</text>
<text x="201.3" y="121.3" transform="rotate(-90 201.3 121.3)">TLC59282DBQR</text>
<text x="214" y="120.8" transform="rotate(-90 214 120.8)">R2</text>
<text x="219.1" y="121.1" transform="rotate(-90 219.1 121.1)">27k</text>
<text x="236.4" y="121.5">R5</text>
<text x="248" y="120.7" transform="rotate(-90 248 120.7)">+3.3V</text>
<text x="213.9" y="130.4">GND</text>
<text x="267.6" y="127.9">+5V</text>
<text x="271.2" y="136.9">R3</text>
<text x="271.3" y="139.2">1k8</text>
<text x="272.3" y="149.5">G</text>
<text x="272.5" y="147.2">D16</text>
<text x="267.3" y="158.4">GND</text>
<text x="17.2" y="164.1">+5VP</text>
<text x="25.1" y="166.1">JP1</text>
<text x="34.8" y="167.7">SMD1812B260TF/12</text>
<text x="42.1" y="165.3">F1</text>
<text x="56.8" y="164.7">+5V</text>
<text x="24.6" y="168.4">PWR</text>
<text x="36.1" y="176.5">C1</text>
<text x="36.9" y="179.3">100u 6.3V</text>
<text x="111.2" y="176.8">+5VP</text>
<text x="160.8" y="176.8">+5VP</text>
<text x="101.2" y="181.4">J3</text>
<text x="150.8" y="184">J5</text>
<text x="31.1" y="186.3">GND</text>
<text x="100.8" y="187.6">5.08mm</text>
<text x="111.1" y="190.1">GND</text>
<text x="148.8" y="190.1">CUI PJ-102</text>
<text x="160.6" y="193.9">GND</text>
</g>
<g font-size="1.8" fill="#840084">
<text x="206" y="28.8">100%</text>
<text x="215.4" y="28.8">80%</text>
<text x="224.3" y="28.8">60%</text>
<text x="233.2" y="28.8">40%</text>
<text x="242.1" y="28.8">20%</text>
<text x="193.8" y="53">20%</text>
<text x="193.8" y="61.8">40%</text>
<text x="193.8" y="70.7">60%</text>
<text x="193.8" y="79.6">80%</text>
<text x="193.3" y="88.5">100%</text>
<text x="263.3" y="148.2">+5V</text>
</g>
</svg>
